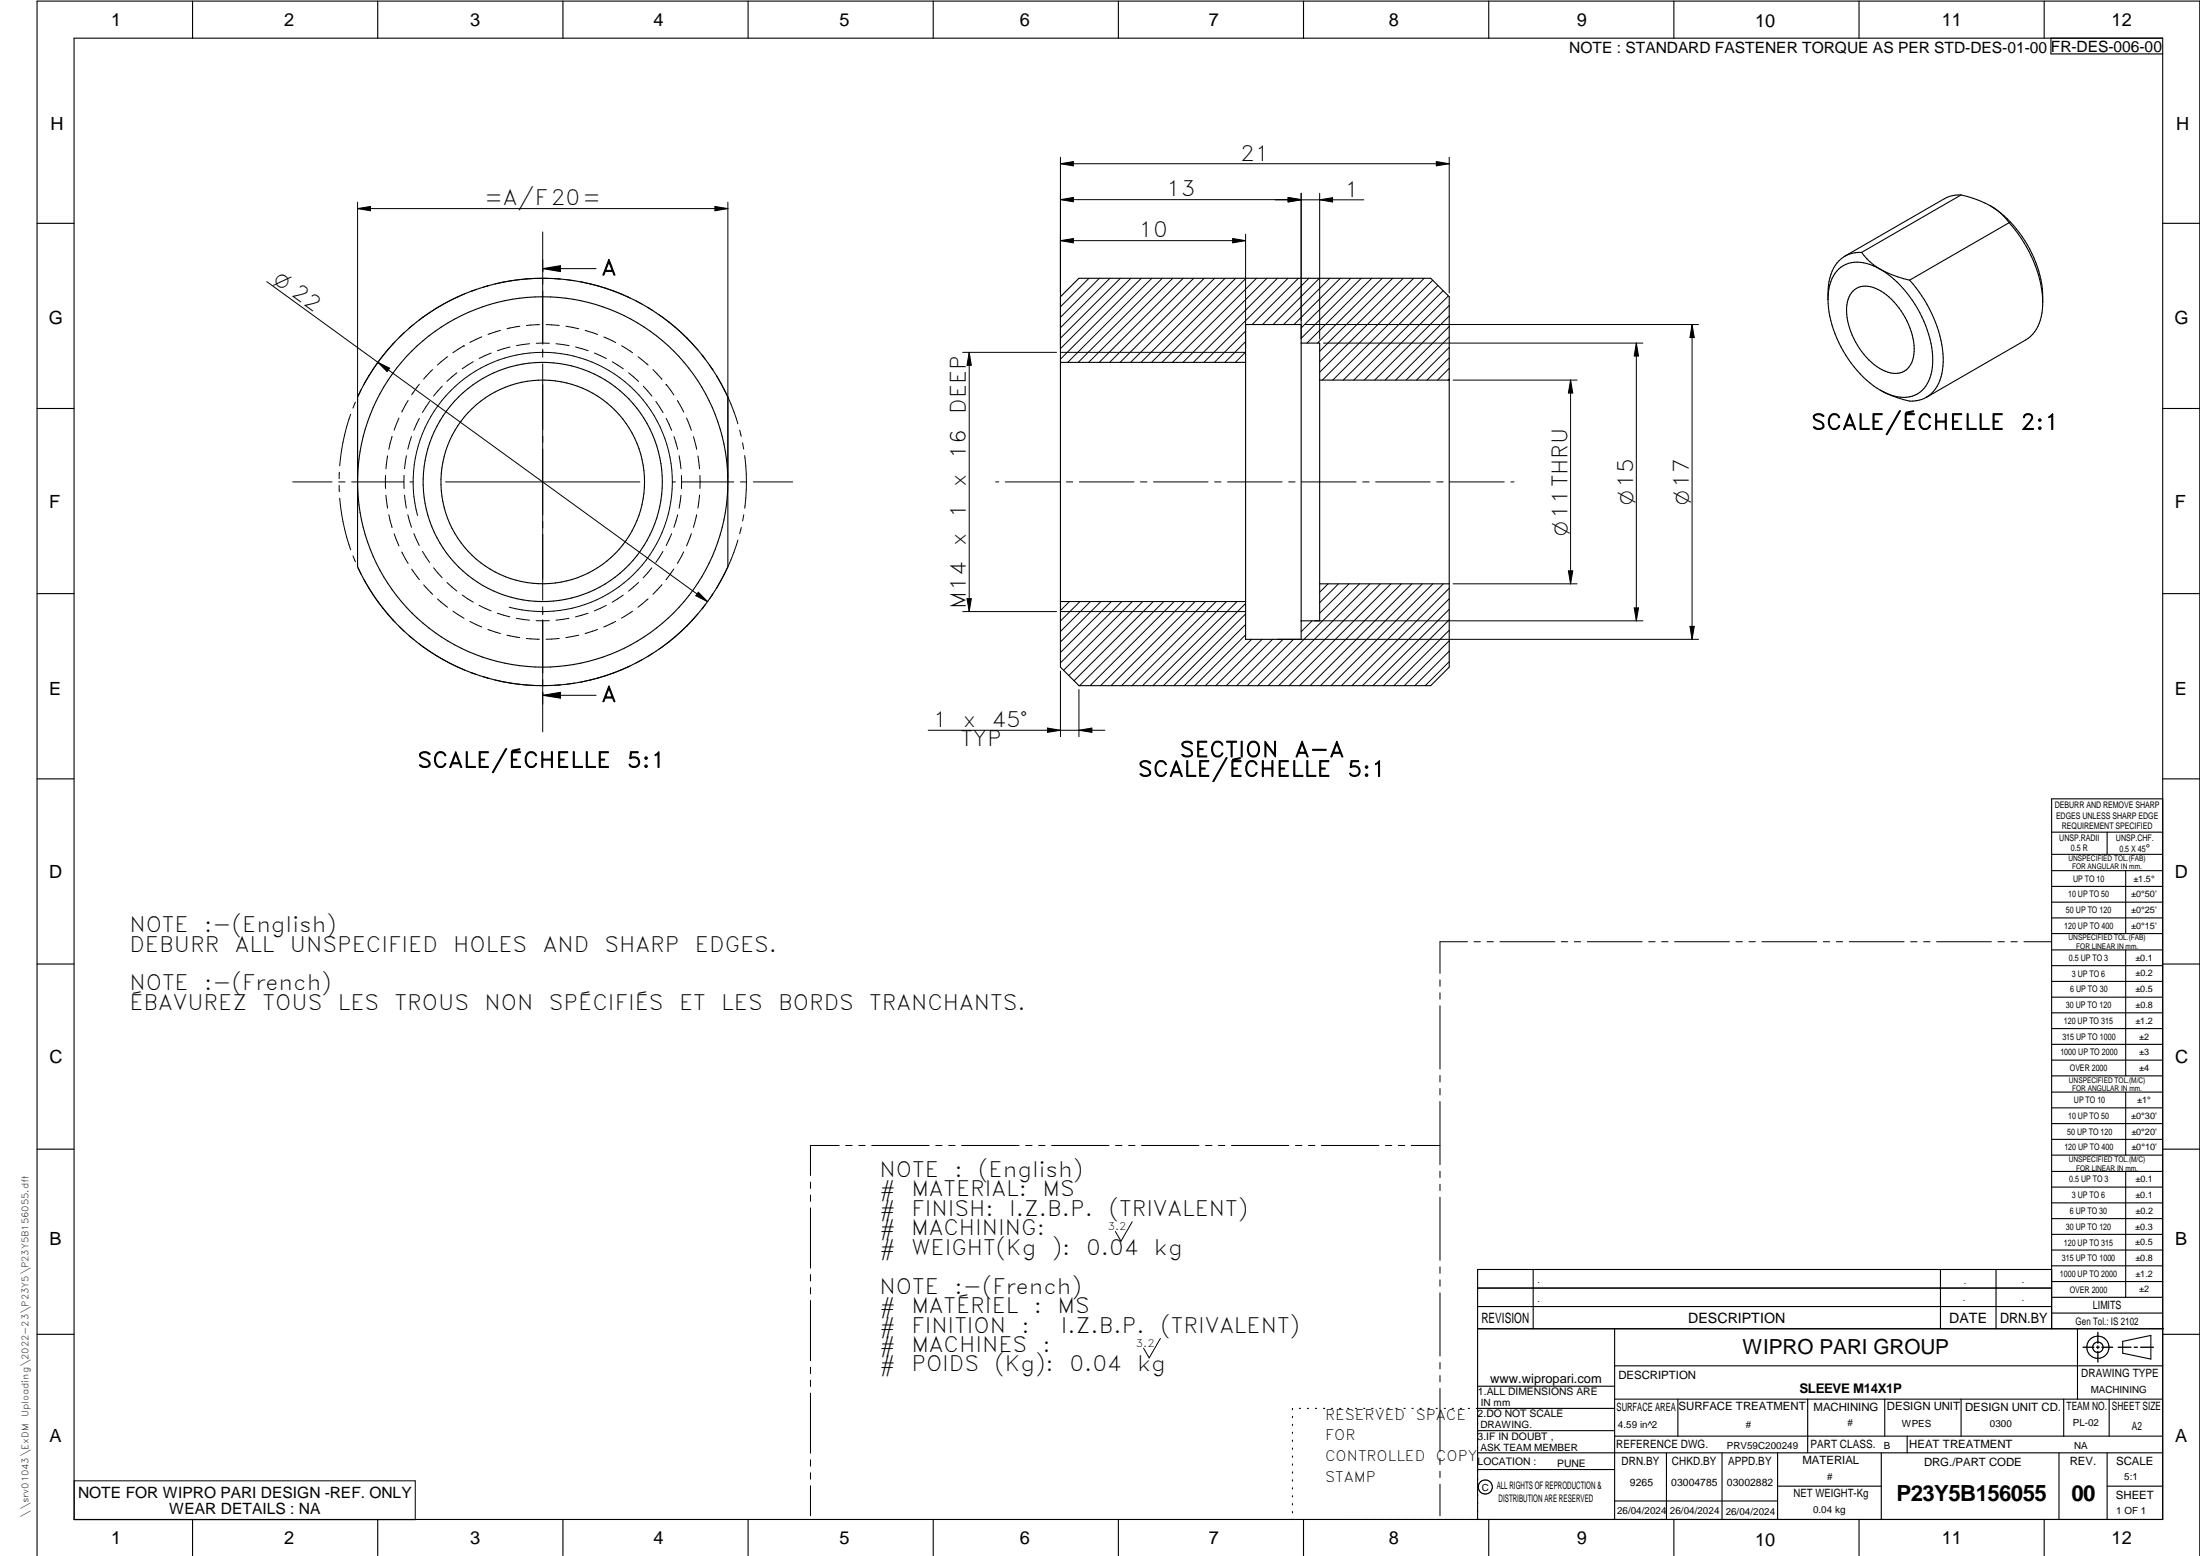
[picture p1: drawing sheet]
<svg xmlns="http://www.w3.org/2000/svg" width="594mm" height="420mm" viewBox="0 0 594 420" stroke-linecap="round" stroke-linejoin="round" font-family="sans-serif">
<g fill="none" stroke="#000" stroke-width=".3">
<path d="M20 10.3h564v400h-564zM52 .3v10M102 .3v10M152 .3v10M202 .3v10M252 .3v10M302 .3v10M352 .3v10M402 .3v10M452 .3v10M502 .3v10M552 .3v10"/>
<path d="M553.8 10.3v4.3h30.2M529.6 52.6l-2.4 .3-2.1 .8-26.9 15.5M529.6 52.6l-26.9 15.6M529.6 52.6l4.8 1.5 3.1 1.5M537.5 55.6a30.9 30.9 0 0 1 14 27.9 10.4 10.4 0 0 1-4.5 8.3l-26.8 15.5M537.5 55.6l2.8 2 2.2 2.5M10 60.3h10M291.4 75.1h94.9l5 5v100l-5 5h-94.9l-5-5v-100zM500.4 78.6a5.5 5.5 0 0 1 6.8-.4 19.6 19.6 0 0 1 9.6 17.6 5.2 5.2 0 0 1-7.7 4.4 19.4 19.4 0 0 1-10.4-17.9l.6-2.1zM502.7 68.2a8.2 8.2 0 0 0-8.6 6.8l-.4 2-.1 3.9M502.7 68.2l2.3 2.5 2.8 2M507.8 72.7a31.1 31.1 0 0 1 14.1 24.5 10 10 0 0 1-4.1 9.2 10 10 0 0 1-10-1"/>
<path d="M507.8 72.7a10 10 0 0 0-10-1 10 10 0 0 0-4.2 9.2M507.8 72.7l3 1.5 4.9 1.4M515.7 75.6a33.5 33.5 0 0 1 9 23.2 9.7 9.7 0 0 1-5.8 9.1l-.7 .2a8.3 8.3 0 0 1-5.8-.7l-4.6-2M542.5 60.1a34.6 34.6 0 0 1 9.1 21.2M542.5 60.1l-26.8 15.5M584 60.3h10M107.6 91.3a55 55 0 0 1 88.9 15.9v45.9a55 55 0 0 1-49.9 32 55 55 0 0 1-50-32v-45.9a55 55 0 0 1 11-15.9zM286.4 97.9h50M336.4 87.6h15v85h-15zM351.4 92.6h5v75h-5M493.6 80.9a31.3 31.3 0 0 0 14.2 24.5M10 110.3h10"/>
<path d="M356.4 102.6h34.9M584 110.3h10M356.4 157.6h34.9M10 160.3h10M286.4 162.4h50M584 160.3h10M10 210.3h10M584 215.7h-30v143.1M584 210.3h10M554 230.7h30M554 224.7h30M554 235.1h30"/>
<path d="M554 239.4h30M569 224.7v6M574 235.1v17M554 243.6h30M554 247.9h30M554 252.1h30M554 256.5h30M574 256.5v34M10 260.3h10M554 260.8h30M554 265h30M554 269.3h30"/>
<path d="M554 273.5h30M554 277.7h30M584 260.3h10M554 282h30M554 286.3h30M554 290.5h30M554 294.9h30M554 299.1h30M574 294.9v17M10 310.3h10M554 303.4h30M554 307.7h30"/>
<path d="M554 311.9h30M554 316.3h30M574 316.3v34M584 310.3h10M554 320.5h30M554 324.8h30M554 329.1h30M554 333.3h30M554 337.5h30M399 358.8h185.3M399 352.8h155M399 347.8h155"/>
<path d="M414 342.8v16M436 358.8v51.5M524 342.8v16M539 342.8v16M554 342.8h-155v67.5M554 341.8h30M554 346.1h30M554 350.3h30M554 354.6h30M561 358.8v19M10 360.3h10M399 374.3h37"/>
<path d="M436 368.8h148M436 377.8h148M453.1 377.8v10M488.1 377.8v14.5M508.9 377.8v10M529.6 377.8v10M557.3 377.8v10M569.5 377.8v10M573.2 362.2l7.6-1.6v6.4l-7.6-1.6zM584 360.3h10M349 380.3v.3M349 382.4v.4"/>
<path d="M349 384.6v.3M349 386.7v.4M349 388.9v.3M349 391v.4M349 393.2v.3M349 395.3v.3M349 397.4v.4M349 399.6v.3M350.9 380.3h.3M353 380.3h.3M355.2 380.3h.3M357.4 380.3h.3"/>
<path d="M359.6 380.3h.3M361.7 380.3h.3M363.9 380.3h.3M366.1 380.3h.3M368.3 380.3h.3M370.4 380.3h.3M372.6 380.3h.3M374.8 380.3h.3M376.9 380.3h.4M379.1 380.3h.3M381.3 380.3h.3M383.4 380.3h.4"/>
<path d="M385.6 380.3h.4M387.8 380.3h.3M390 380.3h.3M392.1 380.3h.4M394.3 380.3h.4M396.5 380.3h.3M399 396.8h37M399 392.3h185M399 386.3h37M436 387.8h148M436 380.3h-37.3M450 392.3v18"/>
<path d="M465 392.3v18M480 392.3v18M508 392.3v18M515 387.8v4.5M556 392.3v18M569 392.3v18M52 410.3v9.8M102 410.3v9.8M152 410.3v9.8M202 410.3v9.8M252 410.3v9.8M302 410.3v9.8"/>
<path d="M349 401.7v.4M349 403.9v.3M349 406v.4M349 408.2v.3M352 410.3v9.8M402 410.3v9.8M436 405.3h44M452 410.3v9.8M480 401.3h28M502 410.3v9.8M552 410.3v9.8M569 401.3h15"/>
<path d="M10 420.1v-419.8h584v419.8"/>
<circle cx="146.5" cy="130.1" r="27.5"/>
<circle cx="146.6" cy="130.1" r="32.3"/>
<circle cx="146.6" cy="130.1" r="50"/>
<circle cx="566.5" cy="363.8" r="1.4"/>
<circle cx="566.5" cy="363.8" r="3"/>
<circle cx="401.1" cy="401.5" r="1.91"/>
</g>
<g fill="none" stroke="#000" stroke-width=".27">
<path d="M96.6 54.6v74.5M96.6 56.3h99.9M96.6 56.3l3.4-.5v1.1zM193.1 55.8l3.4 .5-3.4 .6zM196.5 54.6v74.5M286.4 44.2l3.4-.6v1.2zM286.4 53.9l3.4-.6v1.2zM286.4 42.5v51.6M286.4 53.9l81.9 .1M286.4 44.2h104.9M347.8 53.3l3.6 .7-3.6 .5zM347.8 53.4l3.6 .6"/>
<path d="M351.4 52.2v39.4M351.4 53.9l-3.6 .6M356.4 52.2v39.4M356.4 54l3.4-.6v1.1zM387.9 43.6l3.4 .6-3.4 .6zM391.3 42.5v36.6M72 76.1l119.1 86.4M125.4 79.4l-5.7 2.7-3.7 2.3-2.9 2.1M128.7 78.1l-1.6 .6M132.1 77.1l-1.7 .5M146.6 72.5l4.8-.8v1.6zM146.6 72.5h14.4"/>
<path d="M146.6 62.6v12.3M146.6 75v18M147.9 75.2h-3.5l-4.3 .3-6.3 1.1M149.7 75.2l1.7 .2M153.2 75.5l1.7 .3M156.6 76.1a53.8 53.8 0 0 1 13.6 4.4M286.4 65l3.4-.6v1.2zM286.4 65h50M294.1 75.1l-7.7 7.7M296.9 75.1l-10.5 10.6M299.7 75.1l-13.3 13.4M302.5 75.1l-16.1 16.2"/>
<path d="M305.4 75.1l-19 19M308.2 75.1l-21.8 21.9M311 75.1l-22.7 22.8M313.9 75.1l-22.8 22.8M316.7 75.1l-22.7 22.8M319.5 75.1l-22.7 22.8M322.3 75.1l-22.7 22.8M325.2 75.1l-22.7 22.8M328 75.1l-22.7 22.8M330.8 75.1l-22.7 22.8M332.9 64.4l3.5 .6-3.5 .6zM333.7 75.1l-22.7 22.8"/>
<path d="M336.4 63.2v30.9M336.5 75.1l-22.7 22.8M339.3 75.1l-22.7 22.8M342.1 75.1l-22.7 22.8M345 75.1l-22.7 22.8M347.8 75.1l-22.7 22.8M350.6 75.1l-12.5 12.5M353.5 75.1l-12.6 12.5M356.3 75.1l-12.5 12.5M359.1 75.1l-12.5 12.5M361.9 75.1l-12.5 12.5M364.8 75.1l-13.4 13.5"/>
<path d="M367.6 75.1l-16.2 16.3M370.4 75.1l-17.5 17.5M373.2 75.1l-17.4 17.5M376.1 75.1l-19.7 19.8M378.9 75.1l-22.5 22.6M381.7 75.1l-25.3 25.4M384.6 75.1l-27.5 27.5M386.9 75.7l-27 26.9M388.3 77.1l-25.6 25.5M389.7 78.5l-24.1 24.1M391.1 79.9l-22.7 22.7M102 97.8l3.2 1.6-.7 1z"/>
<path d="M106.6 92.4a54.2 54.2 0 0 0-8.4 11.4M109.1 89.9l-1.2 1.2M111.7 87.6l-1.3 1.1M116.8 99.8l-2.4 2.6M120.9 96.3l-2.8 2.3M125.3 93.3h.1M125.3 93.3l-3 2M127.8 97.7l-3 1.9M130.1 91l-3.2 1.5M132.6 95.3l-3.2 1.5M135.1 89.2l-3.3 1.1M137.7 93.7l-3.4 1"/>
<path d="M140.4 88.1l-3.5 .7M143 92.8l-3.5 .5M144.8 92.7h3.6M145.7 87.7l-3.6 .2M146.6 98.2v63.9M146.6 94.3v2.2M147.5 87.7l3.5 .2M150.1 92.8l3.6 .5M152.8 88.1l3.5 .7M155.4 93.7l3.4 1M158 89.2l3.4 1.1M160.5 95.3l3.2 1.5"/>
<path d="M163.1 91l3.2 1.5M165.3 97.7l3 1.9M167.8 93.4l3 1.9M171.8 81.3l1.5 .8M172.3 96.3l2.7 2.3M174.8 83l1.5 .9M176.3 99.8l2.4 2.6M177.8 84.9l2.8 2.1 3.3 2.7 4.4 4.7M189.5 95.7l1 1.4M191.6 98.5l.9 1.4M260 95.1h25.3M261.7 95.1v70"/>
<path d="M261.7 95.1l.6 3.5h-1.2zM286.4 95.1h50M336.4 89.4l-8.5 8.5M336.4 92.2l-5.7 5.7M336.4 95.1l-2.8 2.8M352.4 87.6h106.3M357.4 92.6h86.2M391.3 85.3l-17.3 17.3M391.3 82.5l-20.1 20.1M391.3 88.2l-14.4 14.4M391.3 93.8l-8.8 8.8M391.3 91l-11.6 11.6"/>
<path d="M391.3 96.6l-5.9 6M391.3 99.5l-3.1 3.1M441.9 92.6v75M441.9 92.6l.6 3.5h-1.2zM456.9 87.6v85M456.9 87.6l.6 3.5h-1.2zM94.7 111.9l-1.1 3.3-1 4.2-.9 6.4M96 108.6l-.7 1.6M97.4 105.4l-.7 1.6M105.9 117.9l-.9 3.4M107.7 112.9l-1.3 3.3M110.2 108.1l-1.7 3.2"/>
<path d="M111.1 117.9l-1 3.4M113.2 103.8l-2 2.8M113.2 113l-1.4 3.2M116 108.4l-1.9 3M119.4 104.3l-2.3 2.6M123.4 100.7l-2.7 2.3M169.8 100.7l2.6 2.3M173.7 104.3l2.3 2.7M177.1 108.4l1.9 3M179.9 103.8h.1M179.9 113l1.5 3.2M179.9 103.8l2.1 2.8"/>
<path d="M182 117.9l1 3.4M182.9 108.2l1.7 3.1M185.4 112.9l1.3 3.3M187.3 117.9l.8 3.4M193.5 101.5l3 5.6 1.7 4 1.1 3.3M199.7 116.2l.4 1.6M200.5 119.6l.3 1.7M391.3 102.3l-.3 .3M392.4 102.6h33.5M424.1 102.6v55M424.1 102.6l.6 3.5h-1.2zM79.1 130.1h10.6"/>
<path d="M91.5 130.1h1.7M91.6 131v1.8M91.6 127.5v1.8M91.7 134.5l.9 6.4 1 4.2 1.1 3.3M94.9 130.1h14M104.1 128.4v3.5M104.2 133.7l.5 3.5M104.7 123.1l-.5 3.5M105 139l.9 3.4M109.1 128.4v3.5M109.2 133.7l.5 3.5M109.7 123l-.5 3.6"/>
<path d="M110.1 139l1 3.4M110.7 130.1h.9M112.7 139.2a35 35 0 0 1 30.8-43.9 35 35 0 0 1 37.9 37.9 35 35 0 0 1-43.9 30.8M120.3 130.1h52.5M181.6 130.1h.8M183 139l-1 3.4M183.4 123.1l.5 3.5M183.9 133.7l-.5 3.5M184 128.4v3.5M184.2 130.1h14M188.1 139l-.9 3.4M188.5 123.1l.4 3.5"/>
<path d="M188.9 133.7l-.4 3.5M189 128.4v3.5M199.9 130.1h1.8M200.8 139l-.3 1.7M201.1 123a53.3 53.3 0 0 1 0 14.2M203.4 130.1h10.7M268.9 130.1h.8M271.5 130.1h14.7M288 130.1h1.7M291.5 130.1h14.7M308 130.1h1.7M311.5 130.1h14.7"/>
<path d="M328 130.1h1.7M331.5 130.1h14.7M348 130.1h1.7M351.5 130.1h14.7M368 130.1h1.7M371.5 130.1h14.7M388 130.1h1.7M391.5 130.1h14.7M408 130.1h.8M95.3 150.1l.7 1.6M96.7 153.3l.7 1.6M98.3 156.4a53.1 53.1 0 0 0 8.3 11.6"/>
<path d="M106.4 144.1l1.3 3.3M108.5 149.1l1.7 3M111.2 153.7l2.1 2.8M111.8 144.1l1.4 3.2M114.1 148.9l1.9 3M114.4 157.9l2.4 2.6M117.1 153.3l2.3 2.7M120.7 157.3l2.7 2.3M172.4 157.3l-2.7 2.3M176 153.3l-2.3 2.7M178.7 157.9l-2.4 2.6M179 148.9l-1.9 3"/>
<path d="M181.4 144.1l-1.5 3.2M181.9 153.6l-2 2.9M184.6 149l-1.7 3.1M186.7 144.1l-1.3 3.3M188.6 159.9l2.5 2.6-3.2-1.6zM199.3 145.8l-1.1 3.4-1.7 4-3 5.6M200.2 142.4l-.5 1.7M358.6 157.6l-2.2 2.3M361.5 157.6l-5.1 5.2M364.3 157.6l-7.9 8M367.1 157.6l-27.5 27.5M369.9 157.6l-27.5 27.5"/>
<path d="M372.8 157.6l-27.5 27.5M375.6 157.6l-27.5 27.5M378.4 157.6l-27.5 27.5M381.3 157.6l-27.5 27.5M384.1 157.6l-27.5 27.5M386.9 157.6l-27.5 27.5M389.8 157.6l-27.6 27.5M391.3 158.9l-26.2 26.2M392.4 157.6h33.5M423.5 154.1h1.2l-.6 3.5zM107.9 169.2l1.2 1.2M110.4 171.6l1.4 1.1"/>
<path d="M113.2 173.8l2.8 2.1 3.7 2.2 5.7 2.8M118.1 161.7l2.8 2.3M122.3 165l3 1.9M124.8 160.7l3 1.9M126.9 167.8l3.2 1.5M129.4 163.5l3.2 1.5M131.8 170l3.3 1.1M134.3 165.6l3.4 1M136.9 171.5l3.4 .7M139.5 167l3.5 .5M142.1 172.4l3.6 .2M144.8 167.6h3.5"/>
<path d="M146.6 163.9v2.1M146.6 167.3v18M151 172.4l-3.5 .2M153.6 167l-3.5 .5M156.3 171.5l-3.5 .7M158.8 165.6l-3.4 1M161.4 170l-3.4 1.1M163.7 163.5l-3.2 1.5M166.2 167.8l-3.2 1.5M168.3 160.7l-3 1.9M170.2 179.8a52.3 52.3 0 0 1-13.6 4.4M170.8 165l-3 1.9"/>
<path d="M173.3 178.2l-1.5 .8M175 161.7l-2.7 2.3M176.3 176.4l-1.5 .9M188.3 165.9l-4.4 4.6-3.3 2.8-2.8 2.1M190.5 163.2l-1 1.3M192.5 160.3l-.9 1.4M260 165.1h25.3M261.1 161.6h1.2l-.6 3.5zM286.4 165.1h50M288.8 162.4l-2.4 2.5M291.6 162.4l-5.2 5.3M294.4 162.4l-8 8.1"/>
<path d="M297.3 162.4l-10.9 11M300.1 162.4l-13.7 13.8M302.9 162.4l-16.5 16.6M305.8 162.4l-18.6 18.6M308.6 162.4l-20 20M311.4 162.4l-21.4 21.4M314.3 162.4l-22.8 22.7M317.1 162.4l-22.7 22.7M319.9 162.4l-22.7 22.7M322.7 162.4l-22.7 22.7M325.6 162.4l-22.8 22.7M328.4 162.4l-22.7 22.7"/>
<path d="M331.2 162.4l-22.7 22.7M334 162.4l-22.7 22.7M336.4 163l-22.2 22.1M336.4 165.8l-19.4 19.3M336.4 168.6l-16.6 16.5M336.4 171.4l-13.7 13.7M338 172.6l-12.5 12.5M340.8 172.6l-12.5 12.5M343.6 172.6l-12.5 12.5M344.9 172.6h113.8M346.5 172.6l-12.5 12.5M349.3 172.6l-12.5 12.5"/>
<path d="M351.5 167.6l-.1 .1M354.3 167.6l-2.9 3M354.9 167.6h88.7M391.3 170.2l-14.9 14.9M391.3 178.7l-6.4 6.4M391.3 175.8l-9.2 9.3M391.3 164.5l-20.6 20.6M391.3 161.7l-23.4 23.4M391.3 167.3l-17.7 17.8M391.3 173l-12.1 12.1M441.3 164.1h1.2l-.6 3.5zM456.3 169.1h1.2l-.6 3.5z"/>
<path d="M127.1 181.6l1.6 .6M130.4 182.7l1.7 .5M133.8 183.6l6.3 1.2 4.3 .3h3.5M146.6 185.3v12.3M146.6 187.7h14.4M146.6 187.7l4.8-.8v1.6zM151.4 184.9l-1.7 .1M154.9 184.5l-1.7 .2M250.6 197.2h47.8M282.8 196.6l3.6 .6-3.6 .6zM286.4 181.2v17.7M291.4 186.2v12.7"/>
<path d="M291.4 197.2l3.4-.6v1.2zM396.3 254.3h-7.5v8.5M398 254.3h1.8M401.5 254.3h1.8M405 254.3h14.9M421.6 254.3h1.7M425.1 254.3h1.7M428.6 254.3h14.8M445.2 254.3h1.7M448.7 254.3h1.7M452.2 254.3h14.8M468.8 254.3h1.7"/>
<path d="M472.3 254.3h1.7M475.8 254.3h14.8M492.4 254.3h1.7M495.9 254.3h1.7M499.4 254.3h14.8M515.9 254.3h1.8M519.4 254.3h1.8M522.9 254.3h14.9M539.5 254.3h1.7M543 254.3h1.7M546.5 254.3h7.4M388.8 264.6v1.7"/>
<path d="M388.8 268.1v1.7M388.8 271.6v17M388.8 290.4v1.8M388.8 293.9v1.8M388.8 297.4v17.1M218.9 319.2v1.7M226.6 309.3h-7.7v8.1M228.4 309.3h1.7M231.9 309.3h1.7M235.4 309.3h15.5M252.7 309.3h1.7M256.2 309.3h1.7"/>
<path d="M259.7 309.3h15.5M277 309.3h1.7M280.5 309.3h1.7M284 309.3h15.5M301.2 309.3h1.8M304.8 309.3h1.7M308.2 309.3h15.6M325.5 309.3h1.8M329 309.3h1.8M332.5 309.3h15.6M349.8 309.3h1.8M353.3 309.3h1.7"/>
<path d="M356.8 309.3h15.5M374.1 309.3h1.7M377.6 309.3h1.7M381.1 309.3h7.7M388.8 316.3v1.7M388.8 319.8v1.7M218.9 322.7v1.7M218.9 326.2v16.2M305.7 329.9l-3 5.3-1.5-2.7M388.8 323.3v17M218.9 344.2v1.7M218.9 347.7v1.7"/>
<path d="M218.9 351.2v16.2M388.8 342.1v1.7M388.8 345.6v1.7M388.8 349.1v17.1M218.9 369.2v1.7M218.9 372.7v1.7M218.9 376.2v16.2M313.3 361.4l-3 5.3-1.5-2.7M388.8 367.9v1.8M388.8 371.4v1.7M388.8 374.9v17.1M20 399.9h92.1v10.5h-92.1z"/>
<path d="M218.9 394.2v1.7M218.9 397.7v1.7M388.8 393.8v1.7M388.8 397.3v1.7M218.9 401.2v8.1M388.8 400.8v8.5"/>
</g>
<path d="M566.5 359.8v2.9M562.5 363.8h2.9M566.1 363.8h.8M566.5 363.5v.7M566.5 364.9v2.9M567.6 363.8h2.9M572 363.8h3.4M576.3 363.8h.9M578.1 363.8h3.4" fill="none" stroke="#000" stroke-width=".36"/>
<g fill="#000">
<path d="M96.6 56.3l3.4-.5v1.1zM193.1 55.8l3.4 .5-3.4 .6zM286.4 53.9l3.4-.6v1.2zM286.4 44.2l3.4-.6v1.2zM347.8 53.3l3.6 .6-3.6 .6zM347.8 53.4l3.6 .6-3.6 .5zM356.4 54l3.4-.6v1.1zM387.9 43.6l3.4 .6-3.4 .6zM146.6 72.5l4.8-.8v1.6zM286.4 65l3.4-.6v1.2zM332.9 64.4l3.5 .6-3.5 .6zM102 97.8l3.2 1.6-.7 1z"/>
<path d="M261.7 95.1l.6 3.5h-1.2zM441.9 92.6l.6 3.5h-1.2zM456.9 87.6l.6 3.5h-1.2zM424.1 102.6l.6 3.5h-1.2zM188.6 159.9l2.5 2.6-3.2-1.6zM423.5 154.1h1.2l-.6 3.5zM261.1 161.6h1.2l-.6 3.5zM441.3 164.1h1.2l-.6 3.5zM456.3 169.1h1.2l-.6 3.5zM146.6 187.7l4.8-.8v1.6zM282.8 196.6l3.6 .6-3.6 .6zM291.4 197.2l3.4-.6v1.2z"/>
</g>
<g font-size="6">
<text x="512.1" y="405.2">P23Y5B156055</text>
<text x="559.4" y="405.2">00</text>
</g>
<g font-size="5.7">
<text x="334.9" y="43.3">21</text>
<text x="314.9" y="53">13</text>
<text x="363.1" y="53.1">1</text>
<text x="130.8" y="55.5">=A/F20=</text>
<text x="307.4" y="64.1">10</text>
<text x="162.4" y="74.3">A</text>
<text x="260.8" y="111.7" transform="rotate(-90 260.8 111.7)">DEEP</text>
<text x="489.1" y="116">SCALE/ÉCHELLE</text>
<text x="545.6" y="116">2:1</text>
<text x="260.8" y="123.8" transform="rotate(-90 260.8 123.8)">16</text>
<text x="260.8" y="131.6" transform="rotate(-90 260.8 131.6)">x</text>
<text x="260.8" y="139.7" transform="rotate(-90 260.8 139.7)">1</text>
<text x="260.8" y="147.5" transform="rotate(-90 260.8 147.5)">x</text>
<text x="260.8" y="164.4" transform="rotate(-90 260.8 164.4)">M14</text>
<text x="162.4" y="189.5">A</text>
<text x="251.9" y="196.3">1</text>
<text x="260" y="196.3">x</text>
<text x="267.8" y="196.3">45°</text>
<text x="259.3" y="201.5">TYP</text>
<text x="112.7" y="207.2">SCALE/ÉCHELLE</text>
<text x="169.3" y="207.2">5:1</text>
<text x="307.3" y="209.7">SCALE/ÉCHELLE</text>
<text x="318.6" y="204.4">SECTION</text>
<text x="349.6" y="204.4">A-A</text>
<text x="363.8" y="209.7">5:1</text>
<text x="34.9" y="251.7">NOTE</text>
<text x="55.1" y="251.7">:-(English)</text>
<text x="34.9" y="256.9">DEBURR</text>
<text x="63.4" y="256.9">ALL</text>
<text x="78.3" y="256.9">UNSPECIFIED</text>
<text x="122.4" y="256.9">HOLES</text>
<text x="146.6" y="256.9">AND</text>
<text x="163.3" y="256.9">SHARP</text>
<text x="187.7" y="256.9">EDGES.</text>
<text x="34.9" y="267.4">NOTE</text>
<text x="55.2" y="267.4">:-(French)</text>
<text x="34.9" y="272.7">ÉBAVUREZ</text>
<text x="70.9" y="272.7">TOUS</text>
<text x="91.2" y="272.7">LES</text>
<text x="106.6" y="272.7">TROUS</text>
<text x="130.9" y="272.7">NON</text>
<text x="148.2" y="272.7">SPÉCIFIÉS</text>
<text x="183.4" y="272.7">ET</text>
<text x="194.8" y="272.7">LES</text>
<text x="210.1" y="272.7">BORDS</text>
<text x="234.7" y="272.7">TRANCHANTS.</text>
<text x="237.5" y="317.8">NOTE</text>
<text x="257.7" y="317.8">:</text>
<text x="264.2" y="317.8">(English)</text>
<text x="237.5" y="323.1">#</text>
<text x="246.1" y="323.1">MATERIAL:</text>
<text x="281.5" y="323.1">MS</text>
<text x="237.5" y="328.3">#</text>
<text x="246.1" y="328.3">FINISH:</text>
<text x="272.5" y="328.3">I.Z.B.P.</text>
<text x="299.4" y="328.3">(TRIVALENT)</text>
<text x="237.5" y="333.6">#</text>
<text x="246.1" y="333.6">MACHINING:</text>
<text x="237.5" y="338.8">#</text>
<text x="246.1" y="338.8">WEIGHT(Kg</text>
<text x="284" y="338.8">):</text>
<text x="293.3" y="338.8">0.04</text>
<text x="311.6" y="338.8">kg</text>
<text x="237.5" y="349.3">NOTE</text>
<text x="257.7" y="349.3">:-(French)</text>
<text x="237.5" y="354.6">#</text>
<text x="237.5" y="359.8">#</text>
<text x="246.1" y="354.6">MATÉRIEL</text>
<text x="246.1" y="359.8">FINITION</text>
<text x="275.9" y="359.8">:</text>
<text x="279.2" y="354.6">:</text>
<text x="285.6" y="354.6">MS</text>
<text x="286.5" y="359.8">I.Z.B.P.</text>
<text x="313.4" y="359.8">(TRIVALENT)</text>
<text x="237.5" y="365.1">#</text>
<text x="246.1" y="365.1">MACHINES</text>
<text x="281.6" y="365.1">:</text>
<text x="237.5" y="370.3">#</text>
<text x="246.1" y="370.3">POIDS</text>
<text x="268.6" y="370.3">(Kg):</text>
<text x="288.8" y="370.3">0.04</text>
<text x="307.1" y="370.3">kg</text>
</g>
<text font-size="5.6" x="470.5" y="365.5">WIPRO PARI GROUP</text>
<g font-size="5.4">
<text x="73.5" y="76.1" transform="rotate(36 73.5 76.1)">O 22</text>
<text x="441" y="136.4" transform="rotate(-90 441 136.4)">O15</text>
<text x="456.1" y="136.4" transform="rotate(-90 456.1 136.4)">O17</text>
<text x="423.2" y="144.9" transform="rotate(-90 423.2 144.9)">O11THRU</text>
</g>
<g font-size="4.9">
<text x="30" y="7">1</text>
<text x="76.7" y="7">2</text>
<text x="127" y="7">3</text>
<text x="176.5" y="7">4</text>
<text x="226.7" y="7">5</text>
<text x="275.4" y="7">6</text>
<text x="326.4" y="7">7</text>
<text x="375" y="7">8</text>
<text x="425.8" y="7">9</text>
<text x="473.9" y="7.4">10</text>
<text x="524.3" y="7">11</text>
<text x="570.2" y="7">12</text>
<text x="13.6" y="35.2">H</text>
<text x="587.6" y="35.2">H</text>
<text x="13.2" y="87.5">G</text>
<text x="587.2" y="87.5">G</text>
<text x="13.3" y="137.1">F</text>
<text x="587.3" y="137.1">F</text>
<text x="13.3" y="187.6">E</text>
<text x="587.3" y="187.6">E</text>
<text x="13.3" y="237">D</text>
<text x="587.3" y="237">D</text>
<text x="13.4" y="287.1">C</text>
<text x="587.4" y="287.1">C</text>
<text x="13.4" y="336.3">B</text>
<text x="587.4" y="336.3">B</text>
<text x="13.4" y="389.3">A</text>
<text x="587.4" y="389.3">A</text>
<text x="30" y="417">1</text>
<text x="76.7" y="417">2</text>
<text x="127" y="417">3</text>
<text x="176.5" y="417">4</text>
<text x="226.7" y="417">5</text>
<text x="275.4" y="417">6</text>
<text x="326.4" y="417">7</text>
<text x="375" y="417">8</text>
<text x="425.8" y="417">9</text>
<text x="473.9" y="417.4">10</text>
<text x="524.3" y="417">11</text>
<text x="570.2" y="417">12</text>
</g>
<g font-size="4.2">
<text x="423.7" y="14.3">NOTE : STANDARD FASTENER TORQUE AS PER STD-DES-01-00</text>
<text x="553.8" y="14">FR-DES-006-00</text>
<text x="21.1" y="404.4">NOTE FOR WIPRO PARI DESIGN -REF. ONLY</text>
<text x="45.7" y="408.9">WEAR DETAILS : NA</text>
</g>
<g font-size="3.9">
<text x="357.8" y="383.4">RESERVED</text>
<text x="382.3" y="383.4">SPACE</text>
<text x="357.8" y="388.9">FOR</text>
<text x="357.8" y="394.5">CONTROLLED</text>
<text x="387.8" y="394.5">COPY</text>
<text x="357.8" y="400.1">STAMP</text>
</g>
<g font-size="3.8">
<text x="400.1" y="357.1">REVISION</text>
<text x="455.9" y="357.1">DESCRIPTION</text>
<text x="526.4" y="357.1">DATE</text>
<text x="540.1" y="357.1">DRN.BY</text>
</g>
<text font-size="3.6" x="485.9" y="376.2">SLEEVE M14X1P</text>
<text font-size="3.5" x="402.4" y="373.3">www.wipropari.com</text>
<g font-size="3.1">
<text x="565.2" y="353.5">LIMITS</text>
<text x="562" y="371.7">DRAWING TYPE</text>
<text x="437" y="372.3">DESCRIPTION</text>
<text x="436.5" y="380.9">SURFACE AREA</text>
<text x="453.3" y="380.9">SURFACE TREATMENT</text>
<text x="489.7" y="380.9">MACHINING</text>
<text x="509.5" y="380.9">DESIGN UNIT</text>
<text x="530.6" y="380.9">DESIGN UNIT CD.</text>
<text x="558" y="380.7">TEAM NO.</text>
<text x="570.3" y="380.7">SHEET SIZE</text>
<text x="575.6" y="386.1">A2</text>
<text x="436.4" y="391.1">REFERENCE DWG.</text>
<text x="437.9" y="395.5">DRN.BY</text>
<text x="451.5" y="395.5">CHKD.BY</text>
<text x="466.6" y="395.5">APPD.BY</text>
<text x="486.7" y="395.4">MATERIAL</text>
<text x="488.9" y="391">PART CLASS.</text>
<text x="515.6" y="391">HEAT TREATMENT</text>
<text x="519.6" y="395.9">DRG./PART CODE</text>
<text x="558.9" y="395.6">REV.</text>
<text x="571.4" y="395.6">SCALE</text>
<text x="484.3" y="404.3">NET WEIGHT-Kg</text>
<text x="571.4" y="404.7">SHEET</text>
</g>
<text font-size="3" x="579.5" y="230.1">°</text>
<g font-size="2.8">
<text x="299.1" y="332.1">3.2</text>
<text x="560.5" y="357.7">Gen Tol.: IS 2102</text>
<text x="306.7" y="363.6">3.2</text>
<text x="399.1" y="376.7">1.ALL DIMENSIONS ARE</text>
<text x="399" y="382.7">2.DO NOT SCALE</text>
<text x="399" y="388.7">3.IF IN DOUBT ,</text>
<text x="399" y="395.5">LOCATION :</text>
<text x="420.5" y="396">PUNE</text>
<text x="440.2" y="401.3">9265</text>
<text x="451.3" y="401.2">03004785</text>
<text x="466.3" y="401.3">03002882</text>
<text x="404.2" y="402">ALL RIGHTS OF REPRODUCTION &amp;</text>
<text x="404.7" y="405.4">DISTRIBUTION ARE RESERVED</text>
</g>
<g font-size="2.7">
<text x="564.6" y="376.2">MACHINING</text>
<text x="399.9" y="379.7">IN mm</text>
<text x="399.8" y="385.7">DRAWING.</text>
<text x="436.9" y="385.5">4.59 in^2</text>
<text x="471.4" y="385.6">#</text>
<text x="498.9" y="385.1">#</text>
<text x="513.6" y="385.3">WPES</text>
<text x="537.3" y="385.2">0300</text>
<text x="559.7" y="385.2">PL-02</text>
<text x="399.8" y="391.8">ASK TEAM MEMBER</text>
<text x="466.3" y="391.2">PRV59C200249</text>
<text x="508.7" y="391.2">B</text>
<text x="560.1" y="391.2">NA</text>
<text x="493.4" y="399.6">#</text>
<text x="573.6" y="399.8">5:1</text>
<text x="400.1" y="402.5">C</text>
<text x="436.7" y="408.7">26/04/2024</text>
<text x="450.9" y="408.8">26/04/2024</text>
<text x="466" y="409">26/04/2024</text>
<text x="489.6" y="408.5">0.04 kg</text>
<text x="571.5" y="408.7">1 OF 1</text>
</g>
<g font-size="2.5">
<text x="559.2" y="229.9">0.5 R</text>
<text x="572.3" y="230.1">0.5 X 45</text>
<text x="559.4" y="323.5">3 UP TO 6</text>
<text x="558.9" y="327.8">6 UP TO 30</text>
<text x="557.8" y="332">30 UP TO 120</text>
<text x="415.2" y="346.4">.</text>
<text x="530.3" y="346.6">.</text>
<text x="545.9" y="346.4">.</text>
<text x="415.2" y="351.5">.</text>
<text x="530.1" y="351.3">.</text>
<text x="545.9" y="351.4">.</text>
</g>
<g font-size="2.4">
<text x="554.9" y="218.3">DEBURR AND REMOVE SHARP</text>
<text x="555.2" y="221.1">EDGES UNLESS SHARP EDGE</text>
<text x="556.1" y="227.2">UNSP.RADII</text>
<text x="556.8" y="223.8">REQUIREMENT SPECIFIED</text>
<text x="571.4" y="227">UNSP.CHF.</text>
<text x="559.8" y="238">UP TO 10</text>
<text x="576.1" y="238.1">±1.5°</text>
<text x="558.5" y="242.3">10 UP TO 50</text>
<text x="575.5" y="242.3">±0°50'</text>
<text x="557.4" y="250.8">120 UP TO 400</text>
<text x="557.9" y="246.5">50 UP TO 120</text>
<text x="575.5" y="250.8">±0°15'</text>
<text x="575.5" y="246.6">±0°25'</text>
<text x="558.7" y="259.4">0.5 UP TO 3</text>
<text x="559.5" y="263.7">3 UP TO 6</text>
<text x="576.6" y="259.4">±0.1</text>
<text x="576.6" y="263.7">±0.2</text>
<text x="559" y="268">6 UP TO 30</text>
<text x="576.6" y="268">±0.5</text>
<text x="557.9" y="272.2">30 UP TO 120</text>
<text x="576.6" y="272.2">±0.8</text>
<text x="556.9" y="280.7">315 UP TO 1000</text>
<text x="557.3" y="276.5">120 UP TO 315</text>
<text x="576.6" y="276.5">±1.2</text>
<text x="577.7" y="280.7">±2</text>
<text x="556.4" y="284.9">1000 UP TO 2000</text>
<text x="577.6" y="285">±3</text>
<text x="558.9" y="289.2">OVER 2000</text>
<text x="577.7" y="289.3">±4</text>
<text x="560" y="297.9">UP TO 10</text>
<text x="577.1" y="297.9">±1°</text>
<text x="558.5" y="302.1">10 UP TO 50</text>
<text x="575.5" y="302.2">±0°30'</text>
<text x="557.5" y="310.6">120 UP TO 400</text>
<text x="558.2" y="306.4">50 UP TO 120</text>
<text x="575.5" y="310.6">±0°10'</text>
<text x="575.5" y="306.4">±0°20'</text>
<text x="558.8" y="319.2">0.5 UP TO 3</text>
<text x="576.6" y="323.5">±0.1</text>
<text x="576.6" y="319.3">±0.1</text>
<text x="576.7" y="327.8">±0.2</text>
<text x="576.6" y="332">±0.3</text>
<text x="556.8" y="340.6">315 UP TO 1000</text>
<text x="557.3" y="336.3">120 UP TO 315</text>
<text x="576.6" y="336.3">±0.5</text>
<text x="576.6" y="340.6">±0.8</text>
<text x="556.2" y="344.8">1000 UP TO 2000</text>
<text x="576.6" y="344.8">±1.2</text>
<text x="558.9" y="349">OVER 2000</text>
<text x="577.7" y="349">±2</text>
<text x="7.7" y="382.7" transform="rotate(-90 7.7 382.7)">Uploading\2022-23\P23Y5\P23Y5B156055.dft</text>
<text x="7.7" y="409.9" transform="rotate(-90 7.7 409.9)">\\srv01043\ExDM</text>
</g>
<g font-size="2.1">
<text x="558.6" y="232.4">UNSPECIFIED TOL.(FAB)</text>
<text x="559.5" y="234.8">FOR ANGULAR IN mm.</text>
<text x="558.6" y="254">UNSPECIFIED TOL.(FAB)</text>
<text x="560.7" y="256.3">FOR LINEAR IN mm.</text>
<text x="558.7" y="292.4">UNSPECIFIED TOL.(M/C)</text>
<text x="559.6" y="294.7">FOR ANGULAR IN mm.</text>
<text x="558.7" y="313.8">UNSPECIFIED TOL.(M/C)</text>
<text x="560.6" y="316.2">FOR LINEAR IN mm.</text>
</g>
</svg>
